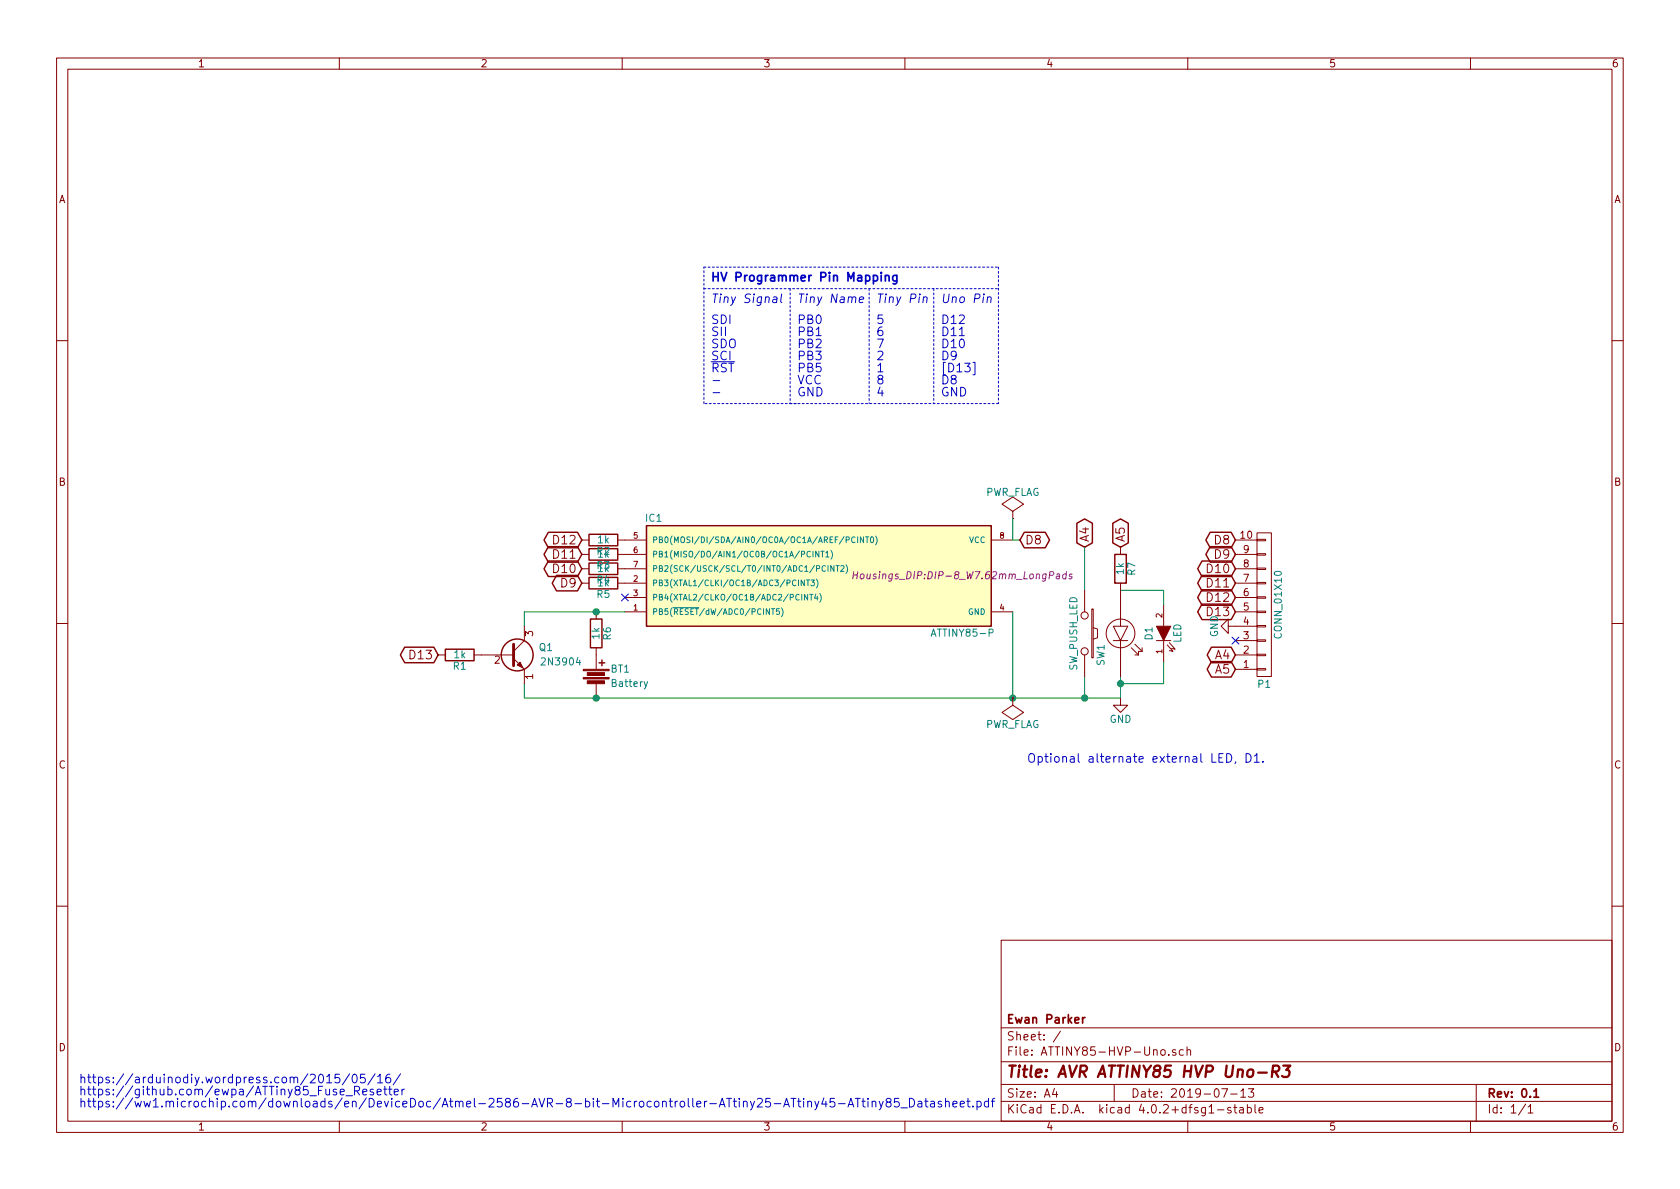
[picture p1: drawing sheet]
<svg xmlns="http://www.w3.org/2000/svg" width="297mm" height="210mm" viewBox="0 0 297 210" stroke-linecap="round" stroke-linejoin="round" font-family="sans-serif">
<g fill="none" stroke="#840000" stroke-width=".18">
<path d="M10 10.3h277v189.9h-277zM12 12.2h273v186.1h-273zM60 10.3v1.9M110 10.3v1.9M160 10.3v1.9M210 10.3v1.9M260 10.3v1.9M10 60.2h2M285 60.2h2M102.9 95.5h1.2M102.9 98h1.2M109.2 95.5h5.1"/>
<path d="M109.2 98h5.1M175.3 95.5h3.8M179.1 91.7h.1M179.1 90.4l1.9-1.3-1.9-1.2-1.9 1.2 1.9 1.3v1.3M198.1 96.8v1.2M218.4 95.5h3.8M218.4 98h3.8M222.2 95.4h1.6v.2h-1.6zM222.2 97.9h1.6v.3h-1.6zM222.2 94.2h2.6v25.4h-2.6zM10 110.3h2M77.5 115.8h1.2"/>
<path d="M83.8 115.8h7M90.8 116.5l1.9 1.9v2.5M92.7 110.7v2.6l-1.9 1.9M102.9 103.1h1.2M102.9 100.6h1.2M105.4 108.2v1.3M105.4 114.5v3.9M109.2 103.1h5.1M109.2 100.6h5.1M110.5 108.2h3.8M110.5 105.7h3.8M175.3 108.2h3.8"/>
<path d="M191.8 104.4v3.8M191.8 115.8v3.8M193 107.7h.3v8.6h-.3zM193.3 111l.8 .2v1.6l-.8 .2M196.8 110.7h2.6l-1.3 2.6zM196.8 113.3h2.6M198.1 103.1v7.6M198.1 113.3v6.3M200 114.5l1.3 1.3M200.7 115.8h.6M200.7 113.9l1.2 1.3M201.9 114.5v.7"/>
<path d="M201.9 115.2h-.6v.6M204.5 113.3h2.5M205.7 106.9v3.8M205.7 113.3v3.8M206.4 114l1 1.2-.6-.1M206.8 113.7l1 1.1-.7-.1M217.2 110.7v-1.2l-1.3 1.2 1.3 1.3v-1.3h5M218.4 108.2h3.8M218.4 103.1h3.8M218.4 105.7h3.8M218.4 100.6h3.8M218.4 115.8h3.8"/>
<path d="M218.4 118.4h3.8M218.4 113.3h3.8M222.2 100.5h1.6v.2h-1.6zM222.2 103h1.6v.2h-1.6zM222.2 105.5h1.6v.3h-1.6zM222.2 108.1h1.6v.2h-1.6zM222.2 110.6h1.6v.3h-1.6zM222.2 113.2h1.6v.2h-1.6zM222.2 115.7h1.6v.2h-1.6zM222.2 118.2h1.6v.3h-1.6zM285 110.3h2M105.4 120.9v2.5"/>
<path d="M179.1 123.4h.1M179.1 123.4v1.3l1.9 1.3-1.9 1.2-1.9-1.2 1.9-1.3M198.1 123.4v1.3h1.3l-1.3 1.3-1.3-1.3h1.3M10 160.2h2M177 166.3h108v32h-108zM285 160.2h2M60 198.3v1.9M110 198.3v1.9M160 198.3v1.9M177 194.8h108M177 191.8h108M177 187.8h108"/>
<path d="M177 181.8h108M186.4 192.5l-.3 1h.9M186.8 193v1M187.5 182.3l-1.3 2M197 191.8v3M206.7 186.5v.1M207.9 185.7a.37 .37 0 0 0-.6 .1l.1 .2 .5 .2v.1l-.2 .3-.4-.1M209.2 185.7l-.4-.1-.3 .3 .1 .6 .2 .1 .4-.1M209.9 185.7l.2-.1 .4 .1v.9M209.9 185.1v1.5M210 198.3v1.9M215.3 196.3h1.1"/>
<path d="M216 192.5h1l-.6 1.5M217.6 193.5h1.1M217.6 195.9a.37 .37 0 0 0-.6 .1l.1 .3 .5 .1 .1 .1-.2 .3-.5-.1M218.1 195.8h.6M218.3 195.3v1.3l.4 .2M219.2 195.9h.6v.9M219.4 193l.4-.5v1.5M219.4 194h.8M219.8 196.2l-.4 .1-.3 .2 .3 .3 .4-.1M220.5 195.9l.5-.1 .3 .3-.2 .6h-.6M220.5 195.3v1.5M220.7 192.5h1l-.5 .6 .4 .1v.7l-.2 .1-.7-.1"/>
<path d="M221.9 195.3v1.3l.2 .2M222.6 196.3l.7-.1v-.3l-.5-.1-.2 .2 .1 .7h.6M260 198.3v1.9M261 191.8v6.5M269.7 195.2l-1.2 2M270.2 195.8l.4-.5v1.5M270.2 196.8h.8"/>
<circle cx="191.8" cy="115.2" r=".63"/>
<circle cx="191.8" cy="108.8" r=".63"/>
<circle cx="198.1" cy="112" r="2.54"/>
</g>
<path d="M191.4 179.9v1M191.8 179.9l-.4 .3M271.2 193l.4-.5v1.5M271.2 194h.9" fill="none" stroke="#840000" stroke-width=".3"/>
<path d="M222.5 189.7h1.5M225 189.5h.7a.56 .56 0 0 0 .5-.5 .56 .56 0 0 0-.3-.6h-.8l-.2 2M225.5 189.5l.5 .9M226.9 188.4h1.2l-.7 .8a.48 .48 0 0 1 .6 .4l-.1 .5-.2 .2-.7 .1-.3-.1" fill="none" stroke="#840000" stroke-width=".41"/>
<path d="M114.3 93h61v17.7h-61z" fill="#ffffc2" stroke="#ffffc2" stroke-width=".18"/>
<g fill="none" stroke="#840000" stroke-width=".25">
<path d="M97 94.1h5.1l.8 1.4-.8 1.4h-5.1l-.8-1.4zM97 96.7h5.1l.8 1.3-.8 1.4h-5.1l-.8-1.4zM97 99.2h5.1l.8 1.4-.8 1.3h-5.1l-.8-1.3zM104.1 99.6h5.1v2h-5.1zM104.1 97h5.1v2.1h-5.1zM104.1 94.5h5.1v2h-5.1zM114.3 93h61v17.7h-61zM181.1 94.1h3.7l.8 1.4-.8 1.4h-3.7l-.8-1.4zM190.4 92.5l1.4-.7 1.3 .7v3.5l-1.3 .8-1.4-.8zM196.7 92.5l1.4-.7 1.4 .7v3.5l-1.4 .8-1.4-.8zM197.1 98h2v5.1h-2zM212.5 99.2h5.2l.7 1.4-.7 1.3h-5.2l-.7-1.3z"/>
<path d="M214 94.1h3.7l.7 1.4-.7 1.4h-3.7l-.8-1.4zM214 96.7h3.7l.7 1.3-.7 1.4h-3.7l-.8-1.4zM71.6 114.4h5.1l.8 1.4-.8 1.4h-5.1l-.8-1.4zM78.7 114.8h5.1v2h-5.1zM98.4 101.7h3.7l.8 1.4-.8 1.4h-3.7l-.8-1.4zM104.1 102.1h5.1v2h-5.1zM104.4 109.5h2v5h-2zM105.9 117.2h1M106.4 116.7v1M212.5 101.7h5.2l.7 1.4-.7 1.4h-5.2l-.7-1.4zM212.5 104.3h5.2l.7 1.4-.7 1.3h-5.2l-.7-1.3zM212.5 106.8h5.2l.7 1.4-.7 1.4h-5.2l-.7-1.4z"/>
<path d="M214.2 114.4h3.5l.7 1.4-.7 1.4h-3.5l-.8-1.4zM214.2 117h3.5l.7 1.4-.7 1.3h-3.5l-.8-1.3z"/>
<circle cx="91.4" cy="115.8" r="2.82"/>
</g>
<g fill="none" stroke="#008484" stroke-width=".18">
<path d="M143.3 97.6a.47 .47 0 0 0-.7 .3 .47 .47 0 0 0 .5 .6l.2-.1M143.7 97.5v1M144.8 97.5v1l-.6-1v1M145.1 97.5h.6M145.4 97.5v1M146 97.8l.3-.3v1M146 98.5h.6M146.9 97.3a1.2 1.2 0 0 1 0 1.6M149.6 99.9a1.2 1.2 0 0 1 0 1.5M149.6 95.5l.5-.1v-.4l-.5-.1v1.1M151.2 95a.47 .47 0 0 0-.7 .4 .47 .47 0 0 0 .5 .6l.2-.1M151.6 94.9v1.1"/>
<path d="M152.7 94.9v1.1l-.6-1.1v1.1M153 94.9h.6M153.3 94.9v1.1M154 95l.1-.1a.55 .55 0 0 1 .4 .5 .55 .55 0 0 1-.4 .6l-.2-.4zM154.8 94.8a1.2 1.2 0 0 1 0 1.5M107.2 101.8l-.2 .9h.7M119 107.5h4.6M136.4 107.6h.6M136.7 107.6v1.1M137.8 107.6h-.5v.5h.4l.1 .5-.2 .1-.3-.1M138.2 107.5a1.2 1.2 0 0 1 0 1.5M141.2 102.6v1"/>
<path d="M141.8 105.1v1M142.2 102.6v1l-.5-1v1M142.6 102.6h.6M142.8 105.1v1l-.6-1v1M142.8 102.6v1M143.2 105.1h.5M143.4 102.6h.6l-.3 .3 .3 .1v.5l-.2 .1-.4-.1M143.4 105.1v1M144.2 105l-.2 .8h.6M144.3 102.4a1.2 1.2 0 0 1 0 1.6M144.4 100.6l.5-.1v-.4l-.5-.1v1M144.5 105.4v.7"/>
<path d="M144.9 104.9a1.2 1.2 0 0 1 0 1.6M145.9 100.1a.47 .47 0 0 0-.6 .4 .47 .47 0 0 0 .5 .5l.1-.1M146.4 100v1M147.4 100v1l-.5-1v1M147.8 100h.6M148.1 100v1M148.7 100.1l.3-.1 .2 .3-.6 .7h.6M114.5 120.5l-.4 1.2-.2 .1"/>
</g>
<path d="M150.9 101.7h.7M151 101.1l-.2 1.3M151.7 101.1l-.2 1.3M186.8 101.6h.5v.8M187.4 101.8l-.6 .1-.1 .3 .2 .2 .4-.1M188.5 101.6l-.3-.1-.3 .2v.5l.2 .2 .3-.1M188.6 101.1l-.2 1.3M189.6 101.6l-.3-.1-.2 .2 .1 .2 .3 .1v.3h-.5" fill="none" stroke="#840084" stroke-width=".18"/>
<path d="M90.8 113.9v3.8" fill="none" stroke="#840000" stroke-width=".51"/>
<g fill="#840000" stroke="#840000" stroke-width=".18">
<path d="M91.4 117.6l.5-.5 .6 1z"/>
<path d="M103.1 119.8h4.6v.3h-4.6z"/>
<path d="M103.1 118.4h4.6v.2h-4.6z"/>
<path d="M103.8 120.4h3.1v.5h-3.1z"/>
<path d="M103.8 118.9h3.1v.6h-3.1z"/>
<path d="M204.5 110.7h2.5l-1.3 2.6z"/>
</g>
<path d="M109.9 105l1.2 1.3M111.1 105l-1.2 1.3M217.8 112.7l1.2 1.2M219 112.7l-1.2 1.2" fill="none" stroke="#000084" stroke-width=".18"/>
<path d="M179.1 91.7v3.8h1.2M191.8 96.8v7.6M110.5 108.2h-17.8v2.5M179.1 108.2v15.2M191.8 119.6v3.8M198.1 119.6v3.8h-105.4v-2.5M198.1 104.4h7.6v2.5M205.7 117.1v3.8h-7.6" fill="none" stroke="#008400" stroke-width=".18"/>
<g fill="#008400" stroke="#008400" stroke-width=".25">
<circle cx="105.4" cy="108.2" r=".51"/>
<circle cx="105.4" cy="123.4" r=".51"/>
<circle cx="179.1" cy="123.4" r=".51"/>
<circle cx="191.8" cy="123.4" r=".51"/>
<circle cx="198.1" cy="120.9" r=".51"/>
</g>
<g fill="none" stroke="#0000c2" stroke-width=".18">
<path d="M136.8 52.6h.5v.9M137.4 52.9h-.5a.32 .32 0 0 0-.2 .5h.6M138.2 52l-.2 1.3 .2 .2M151.9 53l.8-.1v-.3h-.6l-.2 .7 .2 .2 .5-.1M163.3 52.6l.2-.1 .4 .1-.1 .9M174.6 52.6l.3-.1 .3 .1v.9M125.7 64h4.2M126.1 67.3h1.2M126.1 69.4h1.2M172 64.1h.4v2.2h-.4M216.9 133.3a.77 .77 0 0 1 .9 .7 .77 .77 0 0 1-.9 .8zM218.5 134.7l-.2 .3"/>
<path d="M220.3 133.3a.77 .77 0 0 1 .9 .7 .77 .77 0 0 1-.9 .8zM221.8 133.7l.4-.4v1.5M221.8 134.8h.9M223.3 134.6v.2M57.8 190.4l.4-.4v1.5M60 190h-.7l-.1 .7 .2-.2 .5 .1 .2 .2v.4l-.3 .3h-.4l-.2-.2M61.8 189.9l-1.3 1.9M62.5 190h.1a.81 .81 0 0 1 .6 .7 .81 .81 0 0 1-.6 .8 .98 .98 0 0 1-.1-1.5zM62.7 192.9l.7-.1 .2-.2-.1-.4-.2-.1h-.6v1.5M63.1 192.9l.5 .7M64.1 193.1l.8-.1-.1-.3-.4-.1-.3 .2 .1 .7h.6M64.5 190h-.7l-.1 .7 .2-.2 .5 .1 .2 .2v.4l-.3 .3h-.4l-.2-.2"/>
<path d="M66 192.7l-.3-.1-.3 .2 .1 .2 .5 .2v.3h-.6M66.3 189.9l-1.3 1.9M66.7 193.1l.7-.1-.1-.3-.4-.1-.2 .2 .1 .7h.5M66.8 190.4l.4-.4v1.5M66.8 191.5h.8M67.8 192.6h.6M68 192.1v1.3l.4 .2M68.7 192.6h.6M68.9 192.1v1.3l.4 .2M68.9 190a.62 .62 0 0 0-.7 .6l.1 .7a.48 .48 0 0 0 .8-.1l-.1-.5a.48 .48 0 0 0-.8 .1M69.7 193.1l.7-.1v-.3l-.5-.1-.2 .2 .1 .7h.6M70.8 189.9l-1.3 1.9"/>
<path d="M71.1 192.6v1M71.5 192.6l-.3 .1-.1 .2M142.1 194.2v.2M142.1 194.7v1.1M142.8 194.9l.1-.1a.36 .36 0 0 1 .6 .2v.8M142.8 194.7v1.1M144.1 194.7l.3 1.1M144.8 194.7l-.5 1.4-.2 .2M145.7 194.2l-.4 1h1M146 194.7v1.1M147.5 194.2h-.7l-.1 .8 .3-.2 .5 .1 .1 .2v.4l-.3 .3h-.3l-.3-.2M148.3 195.2h1.1"/>
<path d="M149.9 195.8l.5-1.6 .6 1.6M150.1 195.3h.7M151.2 194.2h.9M151.7 194.2v1.6M152.4 194.7h.6M152.6 194.2v1.3l.4 .3M153.5 194.2v.2M153.5 194.7v1.1M154.2 194.9l.1-.1a.36 .36 0 0 1 .6 .2v.8M154.2 194.7v1.1M155.4 194.7l.4 1.1M156.2 194.7l-.5 1.4-.3 .2"/>
<path d="M157 194.9l-.3-.3v-.2a.48 .48 0 0 1 .8 0l.1 .2-.2 .2-.7 .2v.6a.48 .48 0 0 0 .9-.1v-.3l-.3-.3M158.9 194.2h-.7l-.1 .8 .2-.2 .6 .1 .1 .2v.4l-.3 .3h-.4l-.2-.2M159.3 195.9h1.2M160.8 194.2a.77 .77 0 0 1 .9 .8 .77 .77 0 0 1-.9 .8zM162.3 194.8h.6l.1 1M163 195.1l-.5 .1a.3 .3 0 0 0-.3 .3 .3 .3 0 0 0 .3 .3l.5-.1M163.5 194.7h.6M163.7 194.2v1.3l.4 .3M164.6 194.8h.6v1M165.2 195.1l-.5 .1a.3 .3 0 0 0-.2 .3 .3 .3 0 0 0 .2 .3l.5-.1M166.4 194.8l-.3-.1-.2 .3v.2l.5 .1v.4h-.5M167.2 194.9l.1-.1a.36 .36 0 0 1 .5 .2v.8"/>
<path d="M167.2 194.2v1.6M168.5 195.2l.7-.1-.1-.3-.4-.1-.2 .3 .1 .7h.5M169.8 195.2l.7-.1-.1-.3-.4-.1-.2 .3v.7h.6M170.9 194.7h.6M171.1 194.2v1.3l.4 .3M172 195.6v.2M172.7 194.8a.48 .48 0 0 1 .7 .1v.7a.48 .48 0 0 1-.7 .1M172.7 194.7v1.6M174.8 194.8a.48 .48 0 0 0-.7 .1v.7a.48 .48 0 0 0 .7 .1M174.8 194.2v1.6M175.3 194.7h.6M175.9 194.2l-.3 .1-.1 .2v1.3"/>
</g>
<path d="M155.8 48.2v.1M155.8 48.7v1M156.5 48.8h.1a.36 .36 0 0 1 .6 .1v.8M156.5 48.7v1M158.6 48.7v1.2l-.3 .3-.4-.1M158.6 48.8a.48 .48 0 0 0-.7 0v.7a.48 .48 0 0 0 .7 .1" fill="none" stroke="#0000c2" stroke-width=".3"/>
<path d="M124.5 47.2h52M124.5 51h52M139.7 51v20.4M153.7 51v20.4M165.1 51v20.4M176.5 47.2v24.2M124.5 71.4v-24.2M139.7 71.4h1.3M176.5 71.4h-52" fill="none" stroke="#0000c2" stroke-width=".18" stroke-dasharray=".3 .4"/>
<text font-size="2.8" fill="#840000" x="178" y="190.5">Title: AVR ATTINY85 HVP Uno-R3</text>
<g font-size="2.1" fill="#0000c2">
<text x="125.7" y="49.8">HV Programmer Pin Mapping</text>
<text x="125.7" y="53.6">Tiny Signal</text>
<text x="141" y="53.6">Tiny Name</text>
<text x="154.9" y="53.6">Tiny Pin</text>
<text x="166.4" y="53.6">Uno Pin</text>
<text x="125.7" y="57.3">SDI</text>
<text x="125.7" y="59.4">SII</text>
<text x="141" y="57.3">PB0</text>
<text x="141" y="59.4">PB1</text>
<text x="154.9" y="57.3">5</text>
<text x="154.9" y="59.4">6</text>
<text x="166.4" y="57.3">D12</text>
<text x="166.4" y="59.4">D11</text>
<text x="125.7" y="61.6">SDO</text>
<text x="125.7" y="63.7">SCI</text>
<text x="125.7" y="65.8">RST</text>
<text x="141" y="61.6">PB2</text>
<text x="141" y="63.7">PB3</text>
<text x="141" y="65.8">PB5</text>
<text x="154.9" y="61.6">7</text>
<text x="154.9" y="63.7">2</text>
<text x="154.9" y="65.8">1</text>
<text x="166.4" y="61.6">D10</text>
<text x="166.4" y="63.7">D9</text>
<text x="166.4" y="65.8">[D13]</text>
<text x="141" y="68">VCC</text>
<text x="141" y="70.1">GND</text>
<text x="154.9" y="68">8</text>
<text x="154.9" y="70.1">4</text>
<text x="166.4" y="68">D8</text>
<text x="166.4" y="70.1">GND</text>
<text x="181.6" y="134.9">Optional alternate external LED, D1.</text>
<text x="14" y="191.6">https://arduinodiy.wordpress.com/2015/05/16/</text>
<text x="14" y="193.7">https://github.com/ewpa/ATTiny85_Fuse_Resetter</text>
<text x="14" y="195.8">https://ww1.microchip.com/downloads/en/DeviceDoc/Atmel-2586-AVR-8-bit-Microcontroller-ATtiny25-ATtiny45-ATtiny85_Datasheet.pdf</text>
</g>
<g font-size="2.1" fill="#840000">
<text x="192.5" y="95.9" transform="rotate(-90 192.5 95.9)">A4</text>
<text x="198.9" y="95.9" transform="rotate(-90 198.9 95.9)">A5</text>
<text x="98.1" y="96.3">D12</text>
<text x="98.1" y="98.8">D11</text>
<text x="98.1" y="101.3">D10</text>
<text x="181.3" y="96.3">D8</text>
<text x="213.6" y="101.3">D10</text>
<text x="214.8" y="96.3">D8</text>
<text x="214.8" y="98.8">D9</text>
<text x="99.2" y="103.9">D9</text>
<text x="213.6" y="103.9">D11</text>
<text x="213.6" y="106.4">D12</text>
<text x="213.6" y="109">D13</text>
<text x="72.7" y="116.6">D13</text>
<text x="214.8" y="116.6">A4</text>
<text x="214.8" y="119.1">A5</text>
<text x="178" y="184">Sheet: /</text>
<text x="178" y="181">Ewan Parker</text>
<text x="178" y="186.7">File: ATTINY85-HVP-Uno.sch</text>
<text x="178" y="196.9">KiCad E.D.A. kicad 4.0.2+dfsg1-stable</text>
<text x="178" y="194.1">Size: A4</text>
<text x="200" y="194.1">Date: 2019-07-13</text>
<text x="263" y="194.1">Rev: 0.1</text>
<text x="263" y="196.9">Id: 1/1</text>
</g>
<g font-size="1.8" fill="#840000">
<text x="35" y="11.9">1</text>
<text x="85" y="11.9">2</text>
<text x="135" y="11.9">3</text>
<text x="185" y="11.9">4</text>
<text x="235" y="11.9">5</text>
<text x="285" y="11.9">6</text>
<text x="10.4" y="35.9">A</text>
<text x="285.4" y="35.9">A</text>
<text x="10.4" y="85.9">B</text>
<text x="285.4" y="85.9">B</text>
<text x="219.4" y="95.2">10</text>
<text x="219.9" y="100.3">8</text>
<text x="219.9" y="97.8">9</text>
<text x="219.9" y="107.9">5</text>
<text x="219.9" y="105.4">6</text>
<text x="219.9" y="102.9">7</text>
<text x="94.2" y="112.5" transform="rotate(-90 94.2 112.5)">3</text>
<text x="219.9" y="113">3</text>
<text x="219.9" y="110.5">4</text>
<text x="87.5" y="117.3">2</text>
<text x="219.9" y="118.1">1</text>
<text x="219.9" y="115.6">2</text>
<text x="94.2" y="120.1" transform="rotate(-90 94.2 120.1)">1</text>
<text x="10.4" y="135.9">C</text>
<text x="285.4" y="135.9">C</text>
<text x="10.4" y="185.9">D</text>
<text x="285.4" y="185.9">D</text>
<text x="35" y="199.9">1</text>
<text x="85" y="199.9">2</text>
<text x="135" y="199.9">3</text>
<text x="185" y="199.9">4</text>
<text x="235" y="199.9">5</text>
<text x="285" y="199.9">6</text>
</g>
<g font-size="1.8" fill="#008484">
<text x="174.1" y="87.7">PWR_FLAG</text>
<text x="114.2" y="92.2">IC1</text>
<text x="105.7" y="101.1">1k</text>
<text x="105.7" y="98.6">1k</text>
<text x="105.7" y="96.1">1k</text>
<text x="198.7" y="101.5" transform="rotate(-90 198.7 101.5)">1k</text>
<text x="200.7" y="101.7" transform="rotate(-90 200.7 101.7)">R7</text>
<text x="105.6" y="105.7">R5</text>
<text x="105.7" y="103.7">1k</text>
<text x="106" y="113" transform="rotate(-90 106 113)">1k</text>
<text x="108" y="113.1" transform="rotate(-90 108 113.1)">R6</text>
<text x="165.1" y="112.6">ATTINY85-P</text>
<text x="203.8" y="113.1" transform="rotate(-90 203.8 113.1)">D1</text>
<text x="208.8" y="113.7" transform="rotate(-90 208.8 113.7)">LED</text>
<text x="215.3" y="112.7" transform="rotate(-90 215.3 112.7)">GND</text>
<text x="226.6" y="112.6" transform="rotate(-90 226.6 112.6)">CONN_01X10</text>
<text x="80.2" y="118.4">R1</text>
<text x="80.3" y="116.4">1k</text>
<text x="95.4" y="115.1">Q1</text>
<text x="96.1" y="117.6">2N3904</text>
<text x="108" y="118.9">BT1</text>
<text x="190.4" y="118.6" transform="rotate(-90 190.4 118.6)">SW_PUSH_LED</text>
<text x="195.3" y="117.7" transform="rotate(-90 195.3 117.7)">SW1</text>
<text x="108.3" y="121.5">Battery</text>
<text x="222.5" y="121.6">P1</text>
<text x="174.1" y="128.7">PWR_FLAG</text>
<text x="196.2" y="127.8">GND</text>
</g>
<text font-size="1.8" fill="#840084" x="152.2" y="102.4">Housings_DIP:DIP-8_W7.62mm_LongPads</text>
<g font-size="1.4" fill="#840000">
<text x="112" y="95.2">5</text>
<text x="176.8" y="95.2">8</text>
<text x="112" y="97.8">6</text>
<text x="112" y="100.3">7</text>
<text x="112" y="107.9">1</text>
<text x="112" y="102.9">2</text>
<text x="112" y="105.4">3</text>
<text x="176.8" y="107.9">4</text>
<text x="205.5" y="109.2" transform="rotate(-90 205.5 109.2)">2</text>
<text x="205.5" y="115.6" transform="rotate(-90 205.5 115.6)">1</text>
</g>
<g font-size="1.4" fill="#008484">
<text x="115.3" y="96">PB0(MOSI/DI/SDA/AIN0/OC0A/OC1A/AREF/PCINT0)</text>
<text x="115.3" y="98.5">PB1(MISO/DO/AIN1/OC0B/OC1A/PCINT1)</text>
<text x="115.3" y="101.1">PB2(SCK/USCK/SCL/T0/INT0/ADC1/PCINT2)</text>
<text x="171.2" y="96">VCC</text>
<text x="115.3" y="103.6">PB3(XTAL1/CLKI/OC1B/ADC3/PCINT3)</text>
<text x="115.3" y="106.2">PB4(XTAL2/CLKO/OC1B/ADC2/PCINT4)</text>
<text x="115.3" y="108.7">PB5(RESET/dW/ADC0/PCINT5)</text>
<text x="171.1" y="108.7">GND</text>
</g>
</svg>
